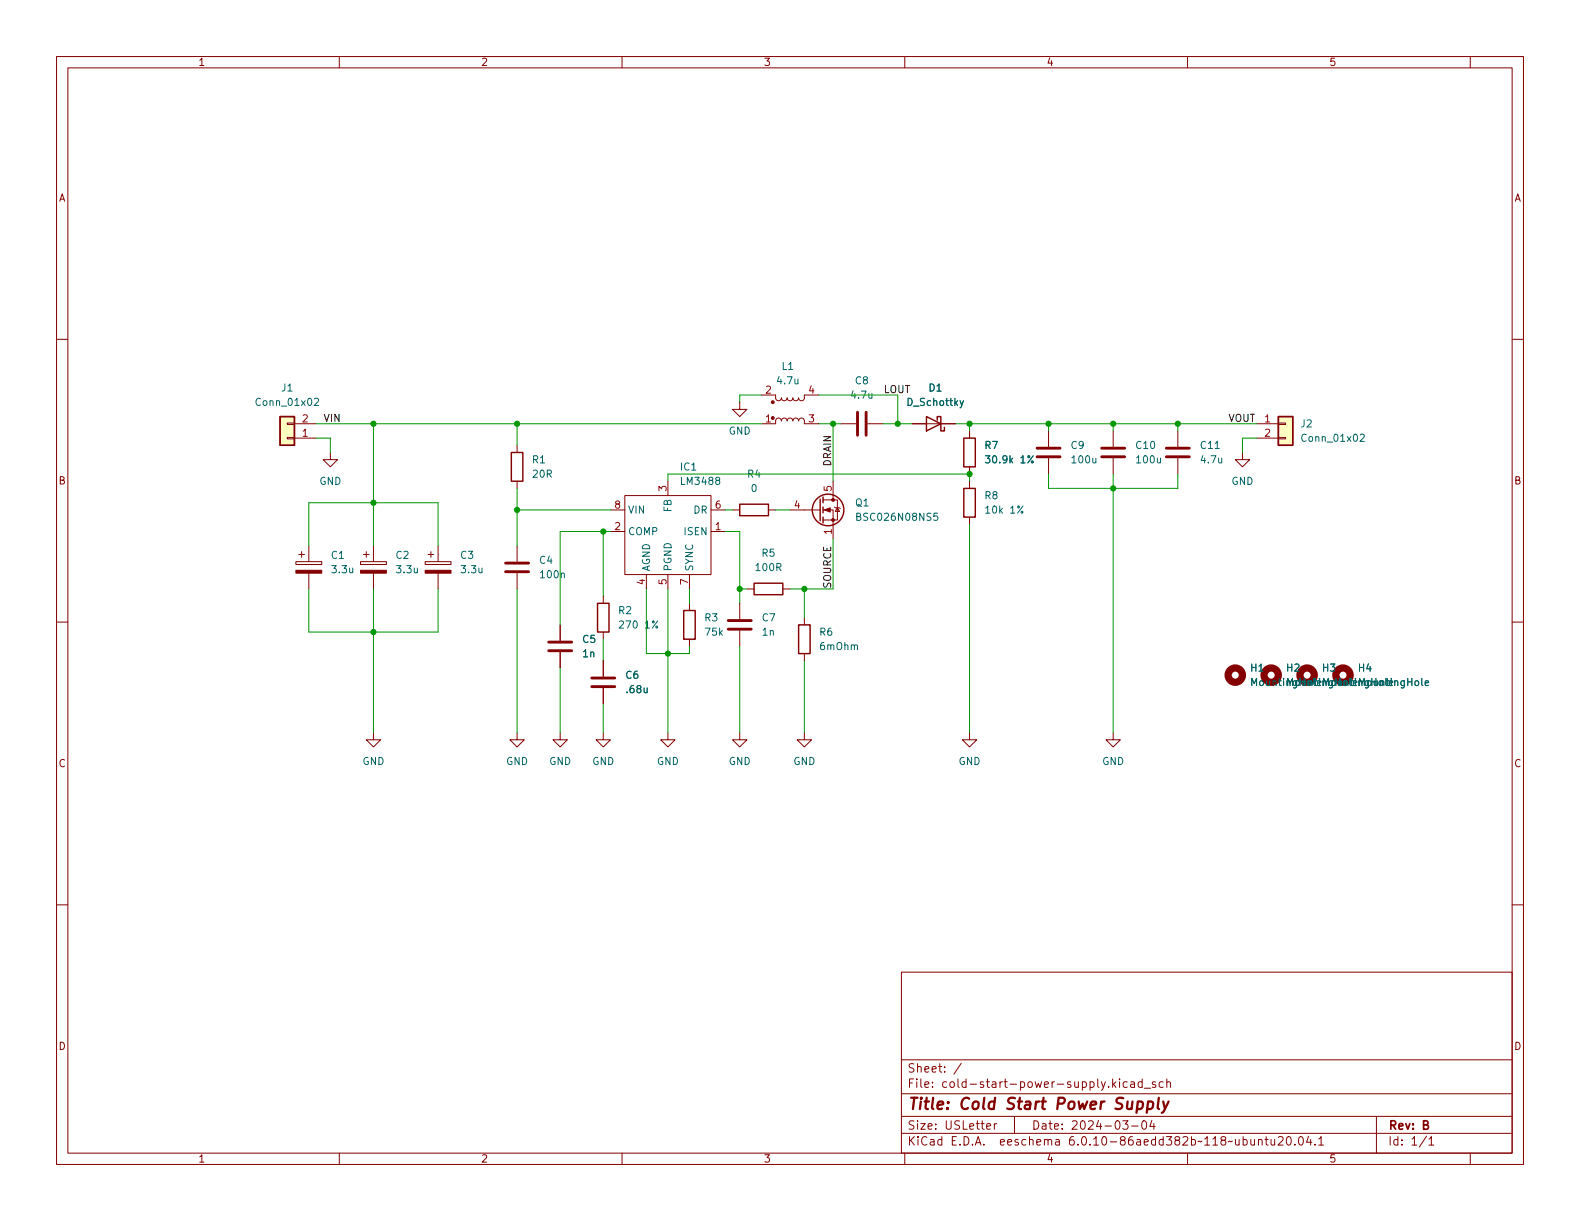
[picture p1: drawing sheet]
<svg xmlns="http://www.w3.org/2000/svg" width="279mm" height="216mm" viewBox="0 0 279 216" stroke-linecap="round" stroke-linejoin="round" font-family="sans-serif">
<g fill="none" stroke="#840000" stroke-width=".18">
<path d="M10 10h259.4v195.9h-259.4zM12 12h255.4v191.9h-255.4zM60 10v2M110 10v2M160 10v2M210 10v2M260 10v2M10 60h2M267.4 60h2M50.8 74.8h1.3v.3h-1.3zM50.8 77.3h1.3v.3h-1.3zM52.1 74.9h3.8"/>
<path d="M52.1 77.5h3.8M91.4 78.7v1.3M130.8 71.1v1.3h1.3l-1.3 1.3-1.3-1.3h1.3M134.6 74.9h2.6v-.7l.5-.3 .3 .2 .2 .3 .1-.3 .3-.2 .4 .1 .2 .4 .2-.4 .4-.1 .3 .2 .1 .3 .2-.4 .4-.1 .3 .2 .1 .3 .2-.4 .4-.1 .4 .3v.7h2.6M134.6 69.9h2.6v.5M137.2 70.4l.1 .3 .4 .2 .3-.2 .2-.3 .1 .3 .3 .2 .4-.2 .2-.3 .1 .3 .3 .1h.4l.2-.4 .2 .3 .4 .2 .3-.2 .1-.3 .2 .3 .4 .2 .3-.2 .1-.3M144.8 69.9h-2.6v.5M148.6 74.9h2.8M153.4 74.9h2.8M161.3 74.9h7.6M171.4 76.2v1.3M185.4 76.2v2.8"/>
<path d="M196.8 76.2v2.8M208.3 76.2v2.8M222.2 74.9h3.9M222.2 77.5h3.9M226.1 77.3h1.2v.3h-1.2zM226.1 74.8h1.2v.3h-1.2zM52.3 99.3h4.6v.5h-4.6zM52.8 98h1M53.3 97.5v1.1M54.6 96.5v2.8M58.4 80v1.3h1.3l-1.3 1.3-1.3-1.3h1.3M63.8 99.3h4.5v.5h-4.5z"/>
<path d="M64.3 98h1M64.8 97.5v1.1M66 96.5v2.8M75.2 99.3h4.6v.5h-4.6zM75.7 98h1M76.2 97.5v1.1M77.5 96.5v2.8M91.4 85.1v1.3M91.4 96.5v2.8M107.9 94h2.6M107.9 90.2h2.6M110.5 87.6h15.2v14h-15.2z"/>
<path d="M118.1 85.1v2.5M125.7 94h2.6M125.7 90.2h2.6M129.5 90.2h1.3M135.9 90.2h1.3M139.7 90.2h5.3M145.5 90.2h1.8v5.1M145.5 88.4h2.6v3.5h-2.6M147.3 85.1v3.3M147.6 89.7l.1 .1h.8l.1 .1M148.1 89.8l.4 .6h-.8zM171.4 82.6v1.2"/>
<path d="M171.4 85.1v1.3M171.4 91.4v1.3M185.4 81v2.8M196.8 81v2.8M208.3 81v2.8M219.7 80v1.3h1.3l-1.3 1.3-1.3-1.3h1.3M10 110h2M54.6 101.3v2.8M66 101.3v2.8M77.5 101.3v2.8M91.4 101.3v2.8M99.1 110.5v2.8"/>
<path d="M99.1 115.3v2.8M106.7 105.4v1.3M106.7 111.8v1.2M106.7 116.8v2.8M114.3 101.6v2.5M118.1 101.6v2.5M121.9 101.6v2.5M121.9 106.7v1.3M121.9 113v1.3M130.8 106.7v2.8M130.8 111.5v2.8M132.1 104.1h1.2"/>
<path d="M138.4 104.1h1.3M142.2 109.2v1.3M142.2 115.6v1.2M267.4 110h2M66 129.5v1.3h1.3l-1.3 1.3-1.2-1.3h1.2M91.4 129.5v1.3h1.3l-1.3 1.3-1.2-1.3h1.2M99.1 129.5v1.3h1.2l-1.2 1.3-1.3-1.3h1.3M106.7 129.5v1.3h1.2l-1.2 1.3-1.3-1.3h1.3M106.7 121.7v2.8M118.1 129.5v1.3h1.3l-1.3 1.3-1.3-1.3h1.3M130.8 129.5v1.3h1.3l-1.3 1.3-1.3-1.3h1.3M142.2 129.5v1.3h1.3l-1.3 1.3-1.2-1.3h1.2"/>
<path d="M171.4 129.5v1.3h1.3l-1.3 1.3-1.2-1.3h1.2M196.8 129.5v1.3h1.3l-1.3 1.3-1.2-1.3h1.2M10 160h2M267.4 160h2M159.4 171.9h108v32h-108zM159.4 197.4h108M159.4 193.4h108M159.4 187.4h108M170 188l-1.3 1.9M174.5 199.2l.7-.2-.1-.3h-.4l-.2 .2v.7h.6M175.8 198.7v1M176.3 198.7h-.3l-.2 .3"/>
<path d="M179.4 197.4v3M196.9 191.7l.4 .6M197.3 191.3l-.5 .6M198 190.8v.1M198 191.3v1M198.5 198.2h1l-.5 .5 .4 .2v.6l-.2 .2h-.4l-.3-.2M199.3 191.4l-.4-.1-.3 .3v.4l.2 .2h.5M200 191.4h.5l.1 .9M200.1 199.1h1.2M200.6 191.6l-.5 .1a.29 .29 0 0 0-.2 .3 .29 .29 0 0 0 .2 .3l.5-.1M202 191.4l-.5-.1-.2 .3v.4l.1 .2h.6M202 190.8v1.5"/>
<path d="M202.1 198.2h.2a.81 .81 0 0 1 .5 .6 .81 .81 0 0 1-.3 .8l-.1 .1a.81 .81 0 0 1-.6-.6 .81 .81 0 0 1 .3-.9zM202.3 192.4h1.2M203.7 198.1l-.4 1.1h1M204 198.7v1M204.3 191.4l-.3-.1-.2 .2v.2l.5 .2v.3h-.5M205.7 191.4l-.4-.1-.3 .3v.4l.1 .2h.6M206.3 191.4l.2-.1 .4 .1 .1 .9M206.3 190.8v1.5M243.4 197.4v6.5M60 203.9v2M110 203.9v2M159.4 200.4h108"/>
<path d="M160 203.9v2M210 203.9v2M221.2 201.5l.1 .9 .3 .1 .2-.2M221.8 201.5v1M222.5 201.6l.3-.1h.3l.1 1M222.5 201.5v1M223.7 201.5h.6M223.9 201v1.3l.4 .2M224.8 201.5v.9l.4 .1 .2-.2M225.4 201.5v1M226 201.1l.6-.1 .2 .1 .1 .3-.9 1.1h.9M227.7 201h.1a.81 .81 0 0 1 .6 .6 .81 .81 0 0 1-.3 .8l-.1 .1a.81 .81 0 0 1-.6-.6 .81 .81 0 0 1 .3-.9z"/>
<path d="M229 202.3v.2M229.8 201.1l.2-.1a.81 .81 0 0 1 .6 .6 .81 .81 0 0 1-.3 .8l-.2 .1a.81 .81 0 0 1-.3-1.4zM231.4 200.9l-.4 1.1h1M231.8 201.5v1M232.5 202.3v.2M233.2 201.4l.4-.4v1.5M233.2 202.5h.8M252.3 200.9l-1.3 1.9M252.7 201.4l.4-.4v1.5M252.7 202.5h.8M260 203.9v2"/>
</g>
<path d="M201.2 194.9l.2-.1 .6 .1 .1 .3v.5a.66 .66 0 0 1-1 .3M203 194.9l.2-.1 .6 .1 .1 .3v.5a.66 .66 0 0 1-1 .3M203 194.8l-.2 2M204.9 194.1l-.2 1.7 .3 .3M205.7 194.8l.3 1.3M206.6 194.8l-.8 1.8-.4 .2" fill="none" stroke="#840000" stroke-width=".4"/>
<g fill="none" stroke="#840000" stroke-width=".51">
<path d="M151.6 72.9v4.1M153.2 72.9v4.1M183.4 79.2h4.1M194.8 79.2h4.1M206.2 79.2h4.1M89.4 99.6h4.1M183.4 80.8h4.1M194.8 80.8h4.1M206.2 80.8h4.1M89.4 101.1h4.1M97 115.1h4.1M97 113.5h4.1"/>
<path d="M104.6 119.9h4.1M128.8 111.3h4M128.8 109.7h4M104.6 121.4h4.1"/>
</g>
<g fill="none" stroke="#840000" stroke-width=".25">
<path d="M49.5 73.7h2.6v5h-2.6zM163.8 73.7l2.6 1.2-2.6 1.3zM165.7 74.3v-.6h.7v2.5h.6v-.6M170.4 77.5h2.1v5.1h-2.1zM226.1 73.7h2.5v5h-2.5zM90.4 80h2.1v5.1h-2.1zM130.8 89.2h5.1v2h-5.1zM145 88.3v3.8M145.5 87.9v1M145.5 89.7v1M145.5 91.4v1.1M170.4 86.4h2.1v5h-2.1z"/>
<path d="M105.7 106.7h2v5.1h-2zM120.9 108h2v5h-2zM133.3 103.1h5.1v2.1h-5.1zM141.2 110.5h2.1v5.1h-2.1z"/>
<circle cx="146.4" cy="90.2" r="2.79"/>
</g>
<g fill="#840000" stroke="#840000" stroke-width=".18">
<path d="M145.8 90.2l1-.4v.8z"/>
<path d="M63.8 100.8h4.5v.5h-4.5z"/>
<path d="M75.2 100.8h4.6v.5h-4.6z"/>
<path d="M52.3 100.8h4.6v.5h-4.6z"/>
<circle cx="147.3" cy="91.9" r=".25"/>
<circle cx="147.3" cy="88.4" r=".25"/>
<circle cx="136.7" cy="71.1" r=".25"/>
<circle cx="136.7" cy="73.9" r=".25"/>
</g>
<g fill="none" stroke="#006464" stroke-width=".18">
<path d="M55.6 70.5l.5-.1 .2 .4-.8 .9h.8M170.4 70.8l-.4 1.2-.2 .1M240.5 76.9l.5-.1 .3 .3-.8 .9h.8M165.8 90.7h-.6l-.1 .6 .2-.1 .4 .1 .1 .2v.4l-.2 .1-.5-.1M182.7 80.6l-1 1.3M252 120.8l.6-.1v-.3h-.4l-.2 .2 .1 .6h.5"/>
<circle cx="182.5" cy="81.7" r=".18"/>
</g>
<g fill="none" stroke="#840000" stroke-width="1.3">
<circle cx="218.4" cy="119.4" r="1.27"/>
<circle cx="224.8" cy="119.4" r="1.27"/>
<circle cx="231.1" cy="119.4" r="1.27"/>
<circle cx="237.5" cy="119.4" r="1.27"/>
</g>
<g fill="#ffffc2" stroke="#ffffc2" stroke-width=".18">
<path d="M49.5 73.7h2.6v5h-2.6z"/>
<path d="M226.1 73.7h2.5v5h-2.5z"/>
</g>
<g fill="none" stroke="#009600" stroke-width=".18">
<path d="M55.9 77.5h2.5v2.5M55.9 74.9h78.7M66 74.9v21.6M91.4 74.9v3.8M134.6 69.9h-3.8v1.2M144.8 74.9h3.8M144.8 69.9h13.9v5M147.3 74.9v10.2M156.2 74.9h5.1M168.9 74.9h53.3M171.4 74.9v1.3M185.4 74.9v1.3"/>
<path d="M196.8 74.9v1.3M208.3 74.9v1.3M222.2 77.5h-2.5v2.5M54.6 96.5v-7.6h22.9v7.6M91.4 86.4v10.1M91.4 90.2h16.5M106.7 94v11.4M107.9 94h-8.8v16.5M118.1 85.1v-1.3h53.3v1.3M128.3 94h2.5v12.7M128.3 90.2h1.2M137.2 90.2h2.5"/>
<path d="M147.3 95.3v8.8h-7.6M171.4 92.7v36.8M185.4 83.8v2.6h22.9v-2.6M196.8 83.8v45.7M54.6 104.1v7.7h22.9v-7.7M66 104.1v25.4M91.4 104.1v25.4M99.1 118.1v11.4M106.7 113v3.8M114.3 104.1v11.5h7.6v-1.3M118.1 104.1v25.4M121.9 104.1v2.6"/>
<path d="M130.8 104.1h1.3M130.8 114.3v15.2M142.2 104.1v5.1M142.2 116.8v12.7M106.7 124.5v5"/>
</g>
<g fill="#009600" stroke="#009600" stroke-width=".18">
<circle cx="66" cy="111.8" r=".46"/>
<circle cx="106.7" cy="94" r=".46"/>
<circle cx="91.4" cy="90.2" r=".46"/>
<circle cx="66" cy="74.9" r=".46"/>
<circle cx="91.4" cy="74.9" r=".46"/>
<circle cx="66" cy="88.9" r=".46"/>
<circle cx="171.4" cy="74.9" r=".46"/>
<circle cx="185.4" cy="74.9" r=".46"/>
<circle cx="158.7" cy="74.9" r=".46"/>
<circle cx="147.3" cy="74.9" r=".46"/>
<circle cx="171.4" cy="83.8" r=".46"/>
<circle cx="142.2" cy="104.1" r=".46"/>
<circle cx="118.1" cy="115.6" r=".46"/>
<circle cx="130.8" cy="104.1" r=".46"/>
<circle cx="196.8" cy="74.9" r=".46"/>
<circle cx="208.3" cy="74.9" r=".46"/>
<circle cx="196.8" cy="86.4" r=".46"/>
</g>
<text font-size="2.8" fill="#840000" x="160.4" y="196.2">Title: Cold Start Power Supply</text>
<g font-size="2.1" fill="#840000">
<text x="160.4" y="189.7">Sheet: /</text>
<text x="160.4" y="192.4">File: cold-start-power-supply.kicad_sch</text>
<text x="160.4" y="202.5">KiCad E.D.A. eeschema 6.0.10-86aedd382b~118~ubuntu20.04.1</text>
<text x="160.4" y="199.7">Size: USLetter</text>
<text x="182.4" y="199.7">Date: 2024-03-04</text>
<text x="245.4" y="199.7">Rev: B</text>
<text x="245.4" y="202.5">Id: 1/1</text>
</g>
<g font-size="1.8" fill="#840000">
<text x="35" y="11.6">1</text>
<text x="85" y="11.6">2</text>
<text x="135" y="11.6">3</text>
<text x="185" y="11.6">4</text>
<text x="235" y="11.6">5</text>
<text x="10.3" y="35.6">A</text>
<text x="267.7" y="35.6">A</text>
<text x="10.3" y="85.7">B</text>
<text x="267.7" y="85.7">B</text>
<text x="10.3" y="135.6">C</text>
<text x="267.7" y="135.6">C</text>
<text x="10.3" y="185.7">D</text>
<text x="267.7" y="185.7">D</text>
<text x="35" y="205.6">1</text>
<text x="85" y="205.6">2</text>
<text x="135" y="205.6">3</text>
<text x="185" y="205.6">4</text>
<text x="235" y="205.6">5</text>
</g>
<g font-size="1.8" fill="#006464">
<text x="138.3" y="65.4">L1</text>
<text x="45.6" y="71.8">Conn_01x02</text>
<text x="49.8" y="69.2">J1</text>
<text x="137.5" y="67.9">4.7u</text>
<text x="150.6" y="70.5">4.7u</text>
<text x="151.3" y="67.9">C8</text>
<text x="160.6" y="71.8">D_Schottky</text>
<text x="164.3" y="69.2">D1</text>
<text x="128.8" y="76.8">GND</text>
<text x="230.1" y="75.6">J2</text>
<text x="94.2" y="81.9">R1</text>
<text x="120.4" y="83.2">IC1</text>
<text x="174.2" y="79.4">R7</text>
<text x="174.8" y="81.9">30.9k 1%</text>
<text x="189.4" y="79.4">C9</text>
<text x="189.7" y="81.9">100u</text>
<text x="201" y="79.4">C10</text>
<text x="201.1" y="81.9">100u</text>
<text x="212.4" y="79.4">C11</text>
<text x="212.5" y="81.9">4.7u</text>
<text x="230.5" y="78.1">Conn_01x02</text>
<text x="56.5" y="85.7">GND</text>
<text x="94.3" y="84.5">20R</text>
<text x="120.6" y="85.7">LM3488</text>
<text x="132.2" y="84.5">R4</text>
<text x="132.9" y="87">0</text>
<text x="151.3" y="89.5">Q1</text>
<text x="174.2" y="88.3">R8</text>
<text x="217.7" y="85.7">GND</text>
<text x="111" y="94.6">COMP</text>
<text x="111" y="90.8">VIN</text>
<text x="118.7" y="90.5" transform="rotate(-90 118.7 90.5)">FB</text>
<text x="121.1" y="94.6">ISEN</text>
<text x="122.7" y="90.8">DR</text>
<text x="152" y="92.1">BSC026N08NS5</text>
<text x="174.6" y="90.8">10k 1%</text>
<text x="58.6" y="98.8">C1</text>
<text x="58.8" y="101.3">3.3u</text>
<text x="70" y="98.8">C2</text>
<text x="70.2" y="101.3">3.3u</text>
<text x="81.5" y="98.8">C3</text>
<text x="81.7" y="101.3">3.3u</text>
<text x="95.4" y="99.7">C4</text>
<text x="114.9" y="101.1" transform="rotate(-90 114.9 101.1)">AGND</text>
<text x="118.7" y="101.1" transform="rotate(-90 118.7 101.1)">PGND</text>
<text x="122.6" y="101.1" transform="rotate(-90 122.6 101.1)">SYNC</text>
<text x="133.8" y="101">100R</text>
<text x="134.8" y="98.4">R5</text>
<text x="95.7" y="102.2">100n</text>
<text x="103.1" y="113.7">C5</text>
<text x="109.4" y="108.6">R2</text>
<text x="109.9" y="111.1">270 1%</text>
<text x="124.6" y="109.9">R3</text>
<text x="124.8" y="112.4">75k</text>
<text x="134.8" y="109.9">C7</text>
<text x="134.8" y="112.4">1n</text>
<text x="145" y="112.4">R6</text>
<text x="103.1" y="116.2">1n</text>
<text x="145.1" y="114.9">6mOhm</text>
<text x="221.2" y="118.7">H1</text>
<text x="227.5" y="118.7">H2</text>
<text x="233.9" y="118.7">H3</text>
<text x="240.2" y="118.7">H4</text>
<text x="110.7" y="120">C6</text>
<text x="110.9" y="122.6">.68u</text>
<text x="221.5" y="121.3">MountingHole</text>
<text x="227.9" y="121.3">MountingHole</text>
<text x="234.2" y="121.3">MountingHole</text>
<text x="240.6" y="121.3">MountingHole</text>
<text x="64.1" y="135.3">GND</text>
<text x="89.5" y="135.3">GND</text>
<text x="97.1" y="135.3">GND</text>
<text x="104.7" y="135.3">GND</text>
<text x="116.1" y="135.3">GND</text>
<text x="128.8" y="135.3">GND</text>
<text x="140.3" y="135.3">GND</text>
<text x="169.5" y="135.3">GND</text>
<text x="194.9" y="135.3">GND</text>
</g>
<g font-size="1.8" fill="#a90000">
<text x="135.4" y="69.6">2</text>
<text x="143" y="69.6">4</text>
<text x="53.5" y="77.2">1</text>
<text x="53.5" y="74.7">2</text>
<text x="135.4" y="74.7">1</text>
<text x="143" y="74.7">3</text>
<text x="223.7" y="74.7">1</text>
<text x="223.7" y="77.2">2</text>
<text x="108.7" y="89.9">8</text>
<text x="117.9" y="86.9" transform="rotate(-90 117.9 86.9)">3</text>
<text x="126.5" y="89.9">6</text>
<text x="140.5" y="89.9">4</text>
<text x="147.1" y="86.9" transform="rotate(-90 147.1 86.9)">5</text>
<text x="108.7" y="93.7">2</text>
<text x="126.5" y="93.7">1</text>
<text x="147.1" y="94.5" transform="rotate(-90 147.1 94.5)">1</text>
<text x="114" y="103.4" transform="rotate(-90 114 103.4)">4</text>
<text x="117.9" y="103.4" transform="rotate(-90 117.9 103.4)">5</text>
<text x="121.7" y="103.4" transform="rotate(-90 121.7 103.4)">7</text>
</g>
<g font-size="1.8" fill="#0f0f0f">
<text x="156.2" y="69.5">LOUT</text>
<text x="57.1" y="74.6">VIN</text>
<text x="217.2" y="74.6">VOUT</text>
<text x="147" y="82.5" transform="rotate(-90 147 82.5)">DRAIN</text>
<text x="147" y="104.1" transform="rotate(-90 147 104.1)">SOURCE</text>
</g>
</svg>
